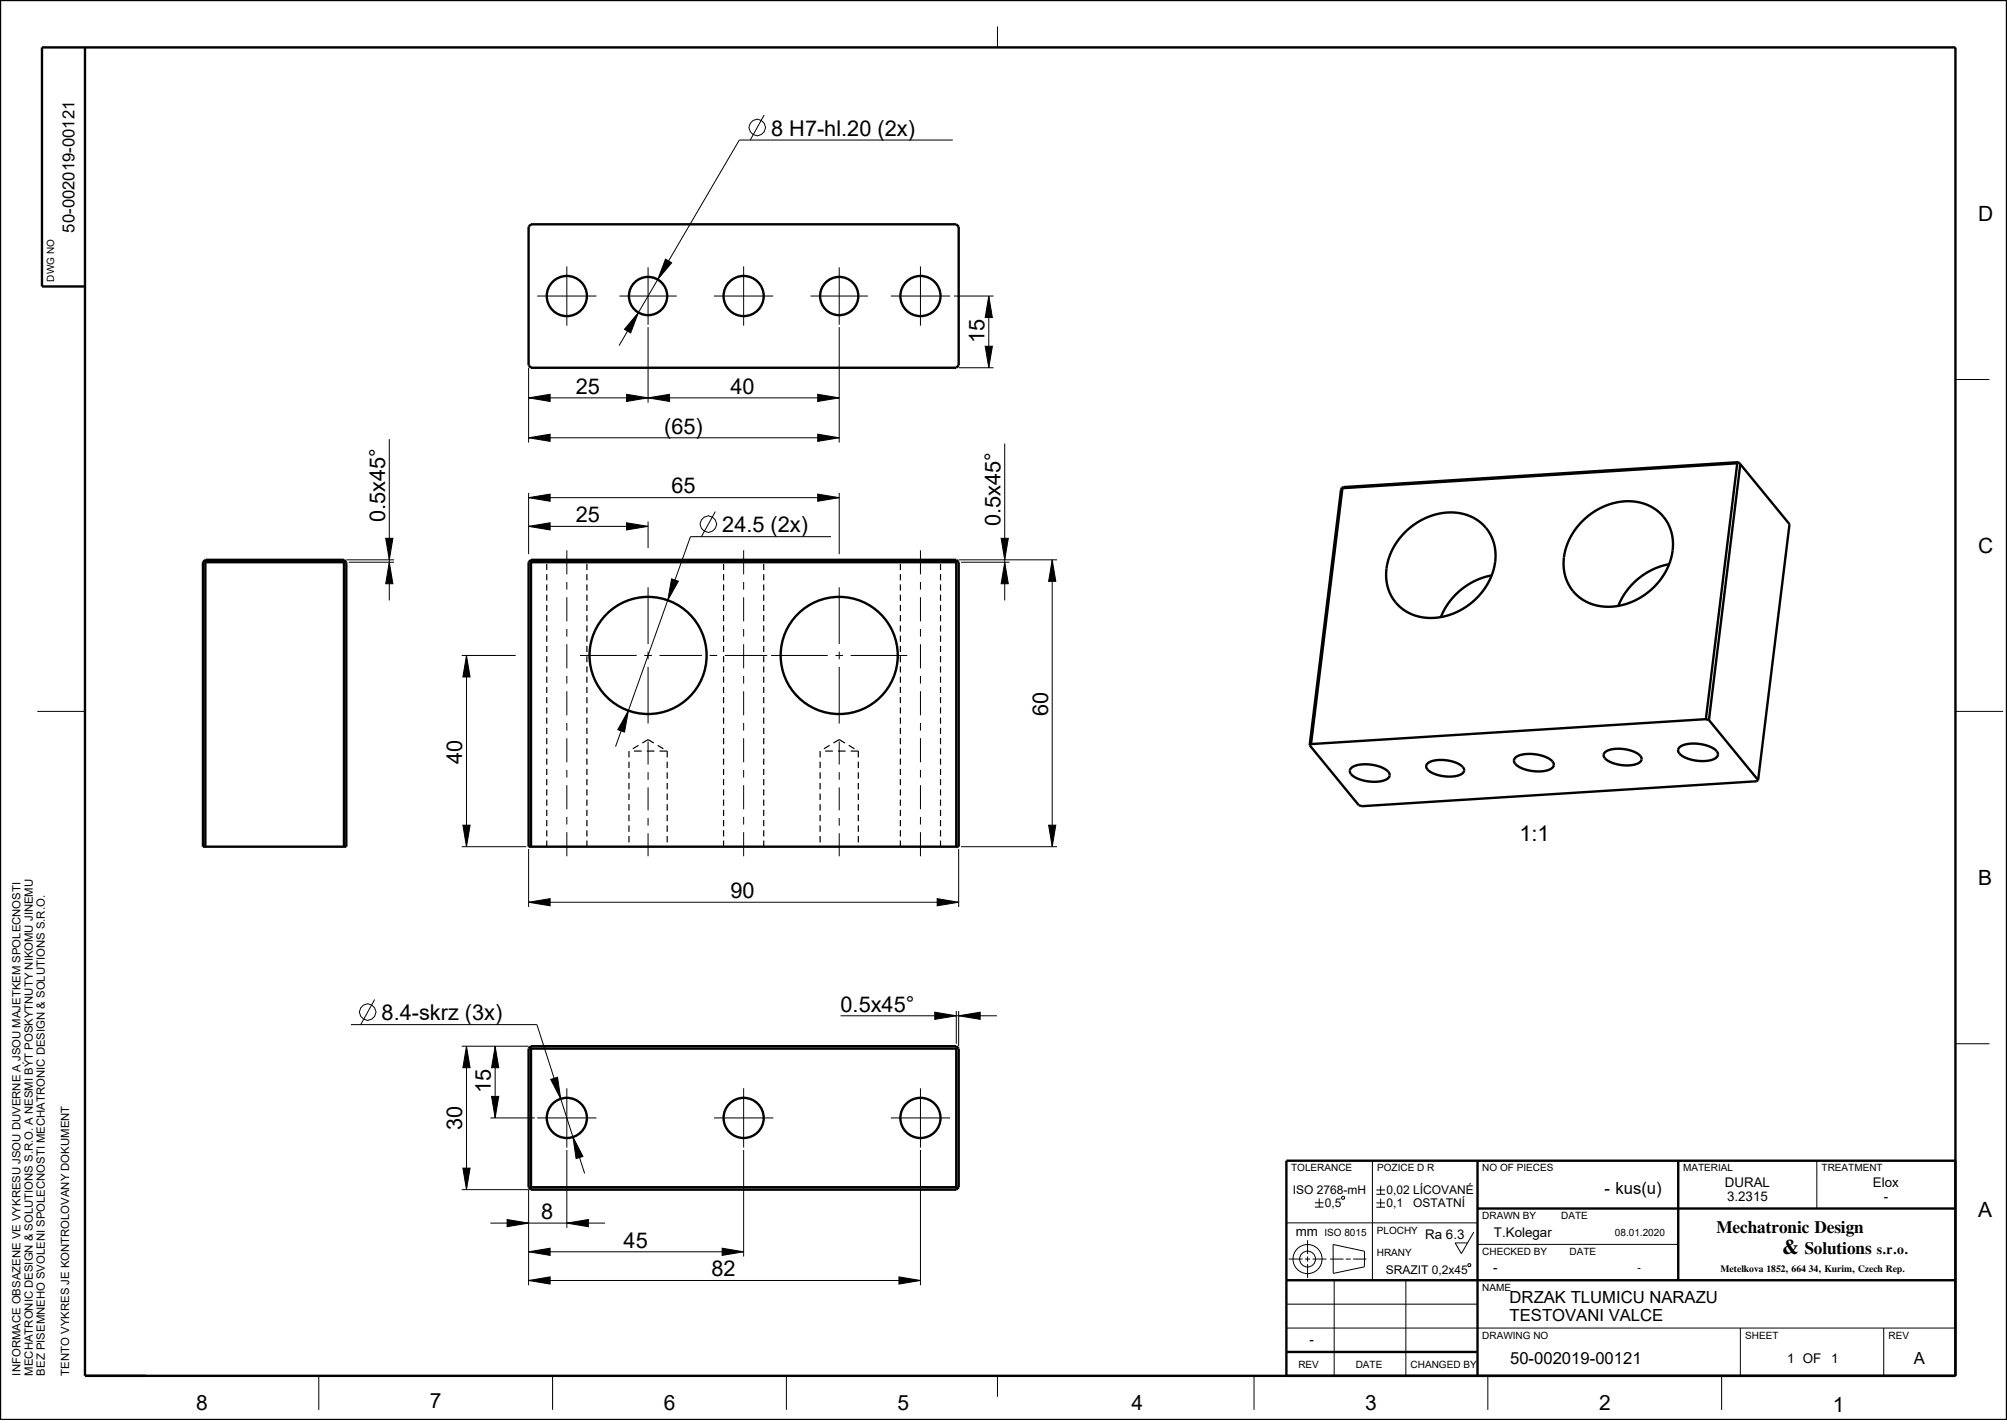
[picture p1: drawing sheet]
<svg xmlns="http://www.w3.org/2000/svg" width="420mm" height="297mm" viewBox="0 0 420 297" stroke-linecap="round" stroke-linejoin="round" font-family="sans-serif">
<g fill="none" stroke="#000" stroke-width=".21">
<path d="M208.7 5.5v4.4M159.9 24l-2.9 5.3M199.4 29.3h-44.7l-25.1 43M118.6 55.7v12.4M135.6 55.9v12M139.3 54.2l1.3 .8-3 3.5zM155.6 55.7v12.4M175.6 55.9v12M192.6 55.7v12.4M110.6 76.9v15.7M112.4 61.9h12.4M129.6 61.9h12"/>
<path d="M133.6 65.4l-1.6 4.2-1.3-.7zM135.6 68.4v15.8M149.4 61.9h12.4M169.6 61.9h12M175.6 68.4v24.2M186.4 61.9h12.4M199.6 61.9h8.3M200.6 76.9h7.3M206.2 72.4h1.5l-.8 4.5zM206.9 61.9l.8 4.5h-1.5zM206.9 61.9v15M409.2 79.4h7.1"/>
<path d="M81.5 91.9v33.7M110.6 83.2l4.5-.7v1.5zM110.6 91.6l4.5-.8v1.5zM110.6 91.6h65M110.6 83.2h65M131.1 82.5l4.5 .7-4.5 .8zM135.6 83.2l4.5-.7v1.5zM171.1 82.5l4.5 .7-4.5 .8zM171.1 90.8l4.5 .8-4.5 .7zM210.3 92.8v32.8M72.5 117.1h10M73 117.6h9.5"/>
<path d="M80.7 112.6h1.5l-.7 4.5zM81.5 117.6l.7 4.5h-1.5zM110.6 110.1l4.5-.8v1.5zM110.6 104.1l4.5-.8v1.5zM110.6 103.1v12.8M110.6 110.1h25M110.6 104.1h65M118.6 115.1v5M131.1 109.3l4.5 .8-4.5 .7zM135.6 109.1v5.5M149.7 107l-2.9 5.2M155.6 115.1v5"/>
<path d="M171.1 103.3l4.5 .8-4.5 .7zM173.9 112.2h-29.4l-15.7 44M175.6 103.1v12.8M192.6 115.1v5M200.6 117.1h20.6M201.1 117.6h10.2M209.5 112.6h1.5l-.7 4.5zM210.3 117.6l.7 4.5h-1.5zM220.2 117.1l.7 4.5h-1.5zM220.2 117.1v60M96.6 137.1h11.3M97.6 137.1l.8 4.5h-1.5z"/>
<path d="M97.6 137.1v40M118.6 121.7v1.6M118.6 124.9v5.1M118.6 131.6v1.5M118.6 134.7v5.1M121.4 137.1h11.8M134.8 137.1h1.6M135.6 122.8v11.9M135.6 136.3v1.6M135.6 139.5v11.8M138 137.1h8.9M140.5 121.1l1.5 .5-2.3 4z"/>
<path d="M148.5 137.1h1.6M151.7 137.1h8.9M155.6 121.7v1.6M155.6 124.9v5.1M155.6 131.6v1.5M155.6 134.7v5.1M161.4 137.1h11.8M174.8 137.1h1.6M175.6 122.8v11.9M175.6 136.3v1.6M175.6 139.5v11.8M178 137.1h11.9"/>
<path d="M192.6 121.7v1.6M192.6 124.9v5.1M192.6 131.6v1.5M192.6 134.7v5.1M7.8 148.8h10M118.6 141.4v1.6M118.6 144.6v5M118.6 151.2v1.6M118.6 154.4v5M131.5 148.6l-.8 4.5-1.4-.5zM135.6 155.1v4.8M155.6 141.4v1.6"/>
<path d="M155.6 144.6v5M155.6 151.2v1.6M155.6 154.4v5M175.6 155.1v4.8M192.6 141.4v1.6M192.6 144.6v5M192.6 151.2v1.6M192.6 154.4v5M409.2 148.8h10M96.6 177.1h13.5M96.9 172.6h1.5l-.8 4.5zM110.6 177.6v12.1"/>
<path d="M118.6 161v1.6M118.6 164.2v5.1M118.6 170.9v1.6M118.6 174.1v5M135.6 161.5v1.6M135.6 164.7v4.8M135.6 171.1v1.6M135.6 174.3v4.8M155.6 161v1.6M155.6 164.2v5.1M155.6 170.9v1.6M155.6 174.1v5"/>
<path d="M175.6 161.5v1.6M175.6 164.7v4.8M175.6 171.1v1.6M175.6 174.3v4.8M192.6 161v1.6M192.6 164.2v5.1M192.6 170.9v1.6M192.6 174.1v5M200.6 177.6v12.1M201.1 177.1h20.1M219.4 172.6h1.5l-.7 4.5zM110.6 188.7l4.5-.7v1.5z"/>
<path d="M110.6 188.7h90M196.1 188l4.5 .7-4.5 .8zM73.4 214.3h39l9.9 31.1M78.4 209.1l-2.9 5.2M96.6 218.8h14M97.6 218.8l.8 4.5h-1.5zM97.6 218.8v30M103.6 218.8l.8 4.5h-1.5zM103.6 218.8v15M175.9 212.5h32.7M195.6 211.7l4.5 .8-4.5 .7zM200.1 211.5v6.8"/>
<path d="M200.6 212.5l4.5-.8v1.5zM200.6 211.5v7.3M409.2 218.3h7.1M102.6 233.8h9.3M102.9 229.3h1.5l-.8 4.5zM112.4 233.8h12.4M115.2 225.8l1.5-.5 .6 4.5zM118.6 227.6v12.4M119.9 237.8l2.1 4.1-1.4 .4zM149.4 233.8h12.4M155.6 227.6v12.4M186.4 233.8h12.4"/>
<path d="M192.6 227.6v12.4M96.6 248.8h14v20M96.9 244.3h1.5l-.8 4.5zM102.6 255.8h24M106.1 255.1l4.5 .7-4.5 .8zM118.6 255.8l4.5-.7v1.5zM118.6 240.5v16.3M155.6 240.5v22.3M192.6 240.5v28.3M269.2 255.8h40M273.6 259.4v2.9M275.2 251.6h1.8"/>
<path d="M275.2 252.5h1.8M276.1 250.7v1.8M280.8 250.4l.4-.2 .2 .5-.5 .1zM287.2 242.8v25M288 251.6h1.8M288 252.5h1.8M288 248.9h1.8M288 249.8h1.8M288.9 248v1.8M288.9 250.7v1.8M308.4 257.7l-2.6 4.5-1.3-2.2h2.6M380.2 242.8v10"/>
<path d="M110.6 267.8l4.5-.7v1.5zM110.6 261.8l4.5-.7v1.5zM110.6 267.8h82M110.6 261.8h45M151.1 261.1l4.5 .7-4.5 .8zM188.1 267.1l4.5 .7-4.5 .8zM269.2 277.8h140M269.2 272.8h40M269.7 263.3h2.9M273.1 263.3h1.1M273.6 262.8v1.1M273.6 264.4v2.9"/>
<path d="M274.7 263.3h2.9M278.4 263.3h2.7M279 260.3l6.6 1.4-.1 3.3-6.5 1.3zM279.2 267.8v20M281.6 263.3h1.1M283.2 263.3h2.7M294.2 267.8v20M307.2 264.5l.4-.2 .2 .5-.5 .1zM309.2 260.3h42M364.2 277.8v10M394.2 277.8v10M66.7 287.8v7.1"/>
<path d="M115.6 287.8v7.1M164.6 287.8v7.1M208.7 287.8v4.3M262.4 287.8v7.1M311.4 287.8v7.1M360.3 287.8v7.1"/>
<circle cx="158.4" cy="26.7" r="1.72"/>
<circle cx="148.2" cy="109.6" r="1.72"/>
<circle cx="76.9" cy="211.7" r="1.72"/>
<circle cx="273.6" cy="263.3" r="3"/>
<circle cx="273.6" cy="263.3" r="1.66"/>
</g>
<g fill="#000">
<path d="M139.3 54.2l1.3 .8-3 3.5zM133.6 65.4l-1.6 4.2-1.3-.7zM206.2 72.4h1.5l-.8 4.5zM206.9 61.9l.8 4.5h-1.5zM110.6 83.2l4.5-.7v1.5zM110.6 91.6l4.5-.8v1.5zM131.1 82.5l4.5 .7-4.5 .8zM135.6 83.2l4.5-.7v1.5zM171.1 82.5l4.5 .7-4.5 .8zM171.1 90.8l4.5 .8-4.5 .7zM80.7 112.6h1.5l-.7 4.5zM81.5 117.6l.7 4.5h-1.5z"/>
<path d="M110.6 110.1l4.5-.8v1.5zM110.6 104.1l4.5-.8v1.5zM131.1 109.3l4.5 .8-4.5 .7zM171.1 103.3l4.5 .8-4.5 .7zM209.5 112.6h1.5l-.7 4.5zM210.3 117.6l.7 4.5h-1.5zM220.2 117.1l.7 4.5h-1.5zM97.6 137.1l.8 4.5h-1.5zM140.5 121.1l1.5 .5-2.3 4zM131.5 148.6l-.8 4.5-1.4-.5zM96.9 172.6h1.5l-.8 4.5zM219.4 172.6h1.5l-.7 4.5z"/>
<path d="M110.6 188.7l4.5-.7v1.5zM196.1 188l4.5 .7-4.5 .8zM97.6 218.8l.8 4.5h-1.5zM103.6 218.8l.8 4.5h-1.5zM195.6 211.7l4.5 .8-4.5 .7zM200.6 212.5l4.5-.8v1.5zM102.9 229.3h1.5l-.8 4.5zM115.2 225.8l1.5-.5 .6 4.5zM119.9 237.8l2.1 4.1-1.4 .4zM96.9 244.3h1.5l-.8 4.5zM106.1 255.1l4.5 .7-4.5 .8zM118.6 255.8l4.5-.7v1.5z"/>
<path d="M110.6 267.8l4.5-.7v1.5zM110.6 261.8l4.5-.7v1.5zM151.1 261.1l4.5 .7-4.5 .8zM188.1 267.1l4.5 .7-4.5 .8z"/>
</g>
<g fill="none" stroke="#000" stroke-width=".5">
<path d="M0 0h420v297h-420zM17.8 9.9v277.9h391.4M17.8 59.9h-9v-50h400.4v277.9h-140v-45h140M110.6 47.4l.5-.5h89l.5 .5v29l-.5 .5h-89l-.5-.5zM363.6 96.9l-82.7 5.2M363.6 96.9l-6.6 53.5M363.9 96.8l-.1-.1-82.6 5.2-.4 .1M363.9 96.8l-.3 .1M363.9 96.8l.3 .3M364.2 97.1l-6.6 53.5M364.2 97.1l10.3 12.5-6.6 53.6M42.7 117.3l.3 .3"/>
<path d="M43 117.1h29l.5 .5v59.5h-30v-59.5zM43 117.6h29M43 117.6v59.5M72 117.6v59.5M72.2 117.3l-.2 .3M110.6 117.6l.5-.5h89l.5 .5v59.5h-90zM110.9 117.3l.2 .3M111.1 117.6v59.5M111.1 117.6h89M200.1 117.6v59.5M200.4 117.3l-.3 .3M280.8 102l-.2 .4-6.5 53.5"/>
<path d="M280.8 102l.1 .1M280.9 102.1l-6.5 53.5M293.8 111.5a12.7 12.7 0 0 1 14.4-3.3 9.1 9.1 0 0 1 4.2 11.6 13.8 13.8 0 0 1-15.5 9.2 9 9 0 0 1-6.4-11.8 13.5 13.5 0 0 1 3.3-5.7zM331 109.2a12.7 12.7 0 0 1 14.3-3.3 9.1 9.1 0 0 1 4.2 11.5 13.8 13.8 0 0 1-15.5 9.2 9 9 0 0 1-6.4-11.7 13.5 13.5 0 0 1 3.4-5.7zM349.2 118a14.4 14.4 0 0 0-10.5 8.7M312.1 120.4a14.4 14.4 0 0 0-10.6 8.6M274.1 155.9l10.3 12.5 .6 .2 82.6-5.2 .3-.2M274.4 155.6l-.3 .3M298.8 159.7a6.9 6.9 0 0 1 7.4 .9 .94 .94 0 0 1-.6 1.5 7.3 7.3 0 0 1-6.9-1.2l-.2-.7zM317.1 158.4a7.2 7.2 0 0 1 7.1 .3l.4 .3a1.09 1.09 0 0 1 .5 1.2 1.09 1.09 0 0 1-1 .8 7.6 7.6 0 0 1-7.1-1.3l-.2-.7zM335.9 157.3a6.9 6.9 0 0 1 7.5 .9 .94 .94 0 0 1-.7 1.5 7.3 7.3 0 0 1-6.9-1.2l-.2-.6zM351.5 156.3a7.2 7.2 0 0 1 7 .2l.4 .3a1.09 1.09 0 0 1 .6 1.2 1.09 1.09 0 0 1-1.1 .9 7.6 7.6 0 0 1-7-1.4l-.2-.7z"/>
<path d="M357 150.4l-82.6 5.2M357 150.4l.6 .2M357.6 150.6l10.3 12.6M282.8 160.6a7.2 7.2 0 0 1 7 .2l.4 .3a1.09 1.09 0 0 1 .6 1.3 1.09 1.09 0 0 1-1.1 .8 7.6 7.6 0 0 1-7-1.4l-.2-.6zM110.9 219.1l.2 .2M111.1 218.8h89l.5 .5v29l-.5 .5h-89l-.5-.5v-29zM111.1 219.3v29M111.1 219.3h89M200.1 219.3v29M200.4 219.1l-.3 .2M111.1 248.3l-.2 .3M111.1 248.3h89"/>
<path d="M200.1 248.3l.3 .3M309.2 252.8h100M309.2 242.8v45M351.2 242.8v25M269.2 267.8h140M269.2 282.8h40"/>
<circle cx="118.6" cy="61.9" r="4.2"/>
<circle cx="135.6" cy="61.9" r="4"/>
<circle cx="155.6" cy="61.9" r="4.2"/>
<circle cx="175.6" cy="61.9" r="4"/>
<circle cx="192.6" cy="61.9" r="4.2"/>
<circle cx="135.6" cy="137.1" r="12.3"/>
<circle cx="175.6" cy="137.1" r="12.3"/>
<circle cx="118.6" cy="233.8" r="4.2"/>
<circle cx="155.6" cy="233.8" r="4.2"/>
<circle cx="192.6" cy="233.8" r="4.2"/>
</g>
<g fill="none" stroke="#000" stroke-width=".25">
<path d="M114.4 117.9v1.3M122.8 117.9v1.3M151.4 117.9v1.3M159.8 117.9v1.3M188.4 117.9v1.3M196.8 117.9v1.3M114.4 120.1v1.3M114.4 122.2v1.3M114.4 124.4v1.3M114.4 126.5v1.3M114.4 128.7v1.2M114.4 130.8v1.3"/>
<path d="M114.4 132.9v1.3M114.4 135.1v1.3M114.4 137.2v1.3M114.4 139.4v1.3M122.8 120.1v1.3M122.8 122.2v1.3M122.8 124.4v1.3M122.8 126.5v1.3M122.8 128.7v1.2M122.8 130.8v1.3M122.8 132.9v1.3M122.8 135.1v1.3"/>
<path d="M122.8 137.2v1.3M122.8 139.4v1.3M151.4 120.1v1.3M151.4 122.2v1.3M151.4 124.4v1.3M151.4 126.5v1.3M151.4 128.7v1.2M151.4 130.8v1.3M151.4 132.9v1.3M151.4 135.1v1.3M151.4 137.2v1.3M151.4 139.4v1.3"/>
<path d="M159.8 120.1v1.3M159.8 122.2v1.3M159.8 124.4v1.3M159.8 126.5v1.3M159.8 128.7v1.2M159.8 130.8v1.3M159.8 132.9v1.3M159.8 135.1v1.3M159.8 137.2v1.3M159.8 139.4v1.3M188.4 120.1v1.3M188.4 122.2v1.3"/>
<path d="M188.4 124.4v1.3M188.4 126.5v1.3M188.4 128.7v1.2M188.4 130.8v1.3M188.4 132.9v1.3M188.4 135.1v1.3M188.4 137.2v1.3M188.4 139.4v1.3M196.8 120.1v1.3M196.8 122.2v1.3M196.8 124.4v1.3M196.8 126.5v1.3"/>
<path d="M196.8 128.7v1.2M196.8 130.8v1.3M196.8 132.9v1.3M196.8 135.1v1.3M196.8 137.2v1.3M196.8 139.4v1.3M114.4 141.5v1.3M114.4 143.7v1.2M114.4 145.8v1.3M114.4 147.9v1.3M114.4 150.1v1.3M114.4 152.2v1.3"/>
<path d="M114.4 154.4v1.3M114.4 156.5v1.3M114.4 158.7v1.2M122.8 141.5v1.3M122.8 143.7v1.2M122.8 145.8v1.3M122.8 147.9v1.3M122.8 150.1v1.3M122.8 152.2v1.3M122.8 154.4v1.3M122.8 156.5v1.3M122.8 158.7v1.2"/>
<path d="M131.6 157.1v1.3M131.6 159.3v1.3M132.7 157.1h1.6M133.6 155.9l-1.2 .7M134.4 155.4l1.2-.7 1.2 .7M135.4 157.1h1.6M137.6 155.9l1.2 .7M138 157.1h1.6v1.3M139.6 159.3v1.3M151.4 141.5v1.3M151.4 143.7v1.2M151.4 145.8v1.3"/>
<path d="M151.4 147.9v1.3M151.4 150.1v1.3M151.4 152.2v1.3M151.4 154.4v1.3M151.4 156.5v1.3M151.4 158.7v1.2M159.8 141.5v1.3M159.8 143.7v1.2M159.8 145.8v1.3M159.8 147.9v1.3M159.8 150.1v1.3M159.8 152.2v1.3"/>
<path d="M159.8 154.4v1.3M159.8 156.5v1.3M159.8 158.7v1.2M171.6 157.1v1.3M171.6 159.3v1.3M172.7 157.1h1.6M173.6 155.9l-1.2 .7M174.4 155.4l1.2-.7 1.2 .7M175.4 157.1h1.6M177.6 155.9l1.2 .7M178 157.1h1.6v1.3M179.6 159.3v1.3"/>
<path d="M188.4 141.5v1.3M188.4 143.7v1.2M188.4 145.8v1.3M188.4 147.9v1.3M188.4 150.1v1.3M188.4 152.2v1.3M188.4 154.4v1.3M188.4 156.5v1.3M188.4 158.7v1.2M196.8 141.5v1.3M196.8 143.7v1.2M196.8 145.8v1.3"/>
<path d="M196.8 147.9v1.3M196.8 150.1v1.3M196.8 152.2v1.3M196.8 154.4v1.3M196.8 156.5v1.3M196.8 158.7v1.2M114.4 160.8v1.3M114.4 162.9v1.3M114.4 165.1v1.3M114.4 167.2v1.3M114.4 169.4v1.3M114.4 171.5v1.3"/>
<path d="M114.4 173.7v1.2M114.4 175.8v1.3M122.8 160.8v1.3M122.8 162.9v1.3M122.8 165.1v1.3M122.8 167.2v1.3M122.8 169.4v1.3M122.8 171.5v1.3M122.8 173.7v1.2M122.8 175.8v1.3M131.6 161.5v1.4M131.6 163.8v1.3"/>
<path d="M131.6 166v1.3M131.6 168.2v1.3M131.6 170.4v1.4M131.6 172.6v1.4M131.6 174.9v1.3M131.6 177.1h.1M139.6 161.5v1.4M139.6 163.8v1.3M139.6 166v1.3M139.6 168.2v1.3M139.6 170.4v1.4M139.6 172.6v1.4"/>
<path d="M139.6 174.9v1.3M139.6 177.1h.1M151.4 160.8v1.3M151.4 162.9v1.3M151.4 165.1v1.3M151.4 167.2v1.3M151.4 169.4v1.3M151.4 171.5v1.3M151.4 173.7v1.2M151.4 175.8v1.3M159.8 160.8v1.3M159.8 162.9v1.3"/>
<path d="M159.8 165.1v1.3M159.8 167.2v1.3M159.8 169.4v1.3M159.8 171.5v1.3M159.8 173.7v1.2M159.8 175.8v1.3M171.6 161.5v1.4M171.6 163.8v1.3M171.6 166v1.3M171.6 168.2v1.3M171.6 170.4v1.4M171.6 172.6v1.4"/>
<path d="M171.6 174.9v1.3M171.6 177.1h.1M179.6 161.5v1.4M179.6 163.8v1.3M179.6 166v1.3M179.6 168.2v1.3M179.6 170.4v1.4M179.6 172.6v1.4M179.6 174.9v1.3M179.6 177.1h.1M188.4 160.8v1.3M188.4 162.9v1.3"/>
<path d="M188.4 165.1v1.3M188.4 167.2v1.3M188.4 169.4v1.3M188.4 171.5v1.3M188.4 173.7v1.2M188.4 175.8v1.3M196.8 160.8v1.3M196.8 162.9v1.3M196.8 165.1v1.3M196.8 167.2v1.3M196.8 169.4v1.3M196.8 171.5v1.3"/>
<path d="M196.8 173.7v1.2M196.8 175.8v1.3"/>
</g>
<g font-size="4.6">
<text x="161.4" y="28.4">8 H7-hl.20 (2x)</text>
<text x="206" y="71.7" transform="rotate(-90 206 71.7)">15</text>
<text x="120.5" y="82.3">25</text>
<text x="152.9" y="82.3">40</text>
<text x="139" y="90.7">(65)</text>
<text x="140.5" y="103.2">65</text>
<text x="80.6" y="109.2" transform="rotate(-90 80.6 109.2)">0.5x45°</text>
<text x="120.5" y="109.2">25</text>
<text x="151.2" y="111.4">24.5 (2x)</text>
<text x="209.4" y="110.1" transform="rotate(-90 209.4 110.1)">0.5x45°</text>
<text x="219.3" y="149.8" transform="rotate(-90 219.3 149.8)">60</text>
<text x="96.7" y="159.8" transform="rotate(-90 96.7 159.8)">40</text>
<text x="318" y="176">1:1</text>
<text x="152.9" y="187.8">90</text>
<text x="79.9" y="213.4">8.4-skrz (3x)</text>
<text x="175.9" y="211.6">0.5x45°</text>
<text x="102.7" y="228.6" transform="rotate(-90 102.7 228.6)">15</text>
<text x="96.7" y="236.4" transform="rotate(-90 96.7 236.4)">30</text>
<text x="113.2" y="254.9">8</text>
<text x="130.5" y="260.9">45</text>
<text x="148.9" y="266.9">82</text>
</g>
<g font-size="4.4">
<text x="413.9" y="46.2">D</text>
<text x="413.9" y="115.7">C</text>
<text x="413.9" y="185.1">B</text>
<text x="413.9" y="254.6">A</text>
<text x="41" y="294.9">8</text>
<text x="89.9" y="294.4">7</text>
<text x="138.9" y="294.9">6</text>
<text x="187.8" y="294.9">5</text>
<text x="236.8" y="294.9">4</text>
<text x="285.7" y="294.9">3</text>
<text x="334.6" y="294.9">2</text>
<text x="383.6" y="295.4">1</text>
</g>
<text font-size="4.3" x="373" y="262.3">&amp;</text>
<g font-size="3.6">
<text x="359.2" y="257.9">Mechatronic Design</text>
<text x="377.6" y="262.3">Solutions</text>
</g>
<g font-size="3.5">
<text x="15.6" y="48.6" transform="rotate(-90 15.6 48.6)">50-002019-00121</text>
<text x="335.7" y="249.7">- kus(u)</text>
<text x="315.9" y="272.6">DRZAK TLUMICU NARAZU</text>
<text x="315.9" y="276.4">TESTOVANI VALCE</text>
<text x="316" y="285.2">50-002019-00121</text>
<text x="400.5" y="285.2">A</text>
</g>
<text font-size="2.9" x="392.7" y="262.3">s.r.o.</text>
<g font-size="2.8">
<text x="361" y="248.3">DURAL</text>
<text x="361.4" y="251.3">3.2315</text>
<text x="391.9" y="248.3">Elox</text>
<text x="394.2" y="251.3">-</text>
<text x="271.1" y="258.5">mm</text>
<text x="298.2" y="259.2">Ra 6.3</text>
<text x="312.6" y="258.8">T.Kolegar</text>
<text x="312.5" y="266.1">-</text>
<text x="274" y="281">-</text>
<text x="374" y="285">1 OF</text>
<text x="383.2" y="285">1</text>
</g>
<g font-size="2.5">
<text x="270.5" y="249.8">ISO 2768-mH</text>
<text x="290.1" y="249.8">0,02 LÍCOVANÉ</text>
<text x="277.3" y="252.5">0,5</text>
<text x="290.1" y="252.5">0,1</text>
<text x="295.7" y="252.5">OSTATNÍ</text>
<text x="290" y="266.6">SRAZIT 0,2x45</text>
</g>
<g font-size="2.4">
<text x="4.3" y="287.7" transform="rotate(-90 4.3 287.7)">INFORMACE OBSAZENE VE VYKRESU JSOU DUVERNE A JSOU MAJETKEM SPOLECNOSTI</text>
<text x="6.9" y="287.7" transform="rotate(-90 6.9 287.7)">MECHATRONIC DESIGN &amp; SOLUTIONS S.R.O. A NESMI BÝT POSKYTNUTY NIKOMU JINEMU</text>
<text x="9.4" y="287.7" transform="rotate(-90 9.4 287.7)">BEZ PISEMNEHO SVOLENI SPOLECNOSTI MECHATRONIC DESIGN &amp; SOLUTIONS S.R.O.</text>
<text x="14.5" y="287.7" transform="rotate(-90 14.5 287.7)">TENTO VYKRES JE KONTROLOVANY DOKUMENT</text>
</g>
<g font-size="2.1">
<text x="11.3" y="58.9" transform="rotate(-90 11.3 58.9)">DWG NO</text>
<text x="270.2" y="245">TOLERANCE</text>
<text x="288.2" y="245">POZICE D R</text>
<text x="310.2" y="245">NO OF PIECES</text>
<text x="352.2" y="245">MATERIAL</text>
<text x="381.2" y="245">TREATMENT</text>
<text x="310.2" y="255">DRAWN BY</text>
<text x="326.7" y="255">DATE</text>
<text x="277.2" y="258.5">ISO 8015</text>
<text x="288.1" y="258.2">PLOCHY</text>
<text x="288.1" y="262.7">HRANY</text>
<text x="310.2" y="262.5">CHECKED BY</text>
<text x="328.5" y="262.5">DATE</text>
<text x="338" y="258.5">08.01.2020</text>
<text x="342.7" y="265.9">-</text>
<text x="310.2" y="270">NAME</text>
<text x="310.2" y="280">DRAWING NO</text>
<text x="365.2" y="280">SHEET</text>
<text x="395.2" y="280">REV</text>
<text x="271.7" y="286">REV</text>
<text x="283.7" y="286">DATE</text>
<text x="295.2" y="286">CHANGED BY</text>
</g>
<text font-size="2" x="360.1" y="266.1">Metelkova 1852, 664 34, Kurim, Czech Rep.</text>
</svg>
